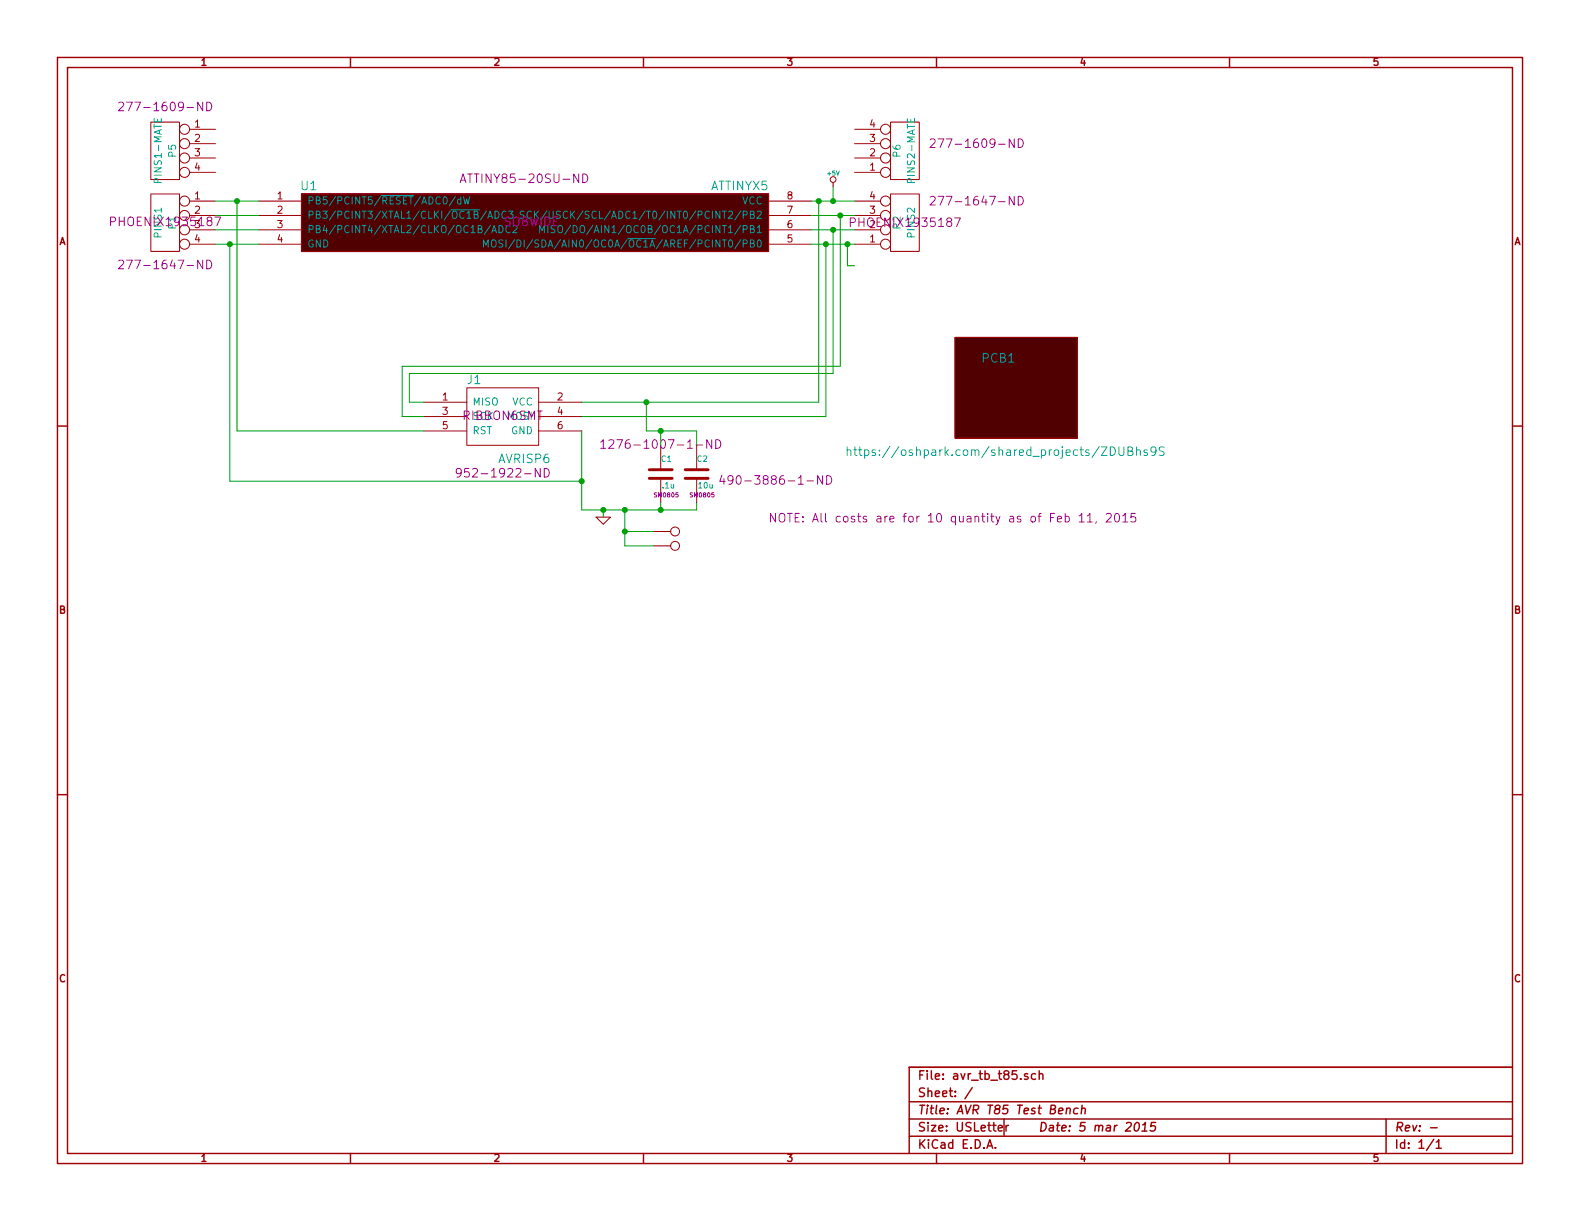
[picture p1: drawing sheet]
<svg xmlns="http://www.w3.org/2000/svg" width="279mm" height="216mm" viewBox="0 0 279 216" stroke-linecap="round" stroke-linejoin="round" font-family="sans-serif">
<g fill="none" stroke="#a00000" stroke-width=".25">
<path d="M10.2 10.2h259v195.5h-259zM11.9 11.9h255.6v192.1h-255.6zM62 10.2v1.7M113.8 10.2v1.7M165.6 10.2v1.7M217.4 10.2v1.7M10.2 75.3h1.7M267.5 75.3h1.7M10.2 140.5h1.7M267.5 140.5h1.7M160.8 194.8h106.7M160.8 197.9h106.7"/>
<path d="M171.9 192.3l-1.3 2M176.5 199.5l.8-.1-.1-.3-.4-.1-.3 .2 .1 .7h.6M177.5 197.9v3M177.9 199v1M178.3 199l-.2 .1-.2 .2M181.7 189.9l-.3-.1-.2 .3v.2l.5 .1v.4h-.5M183.1 189.9a.48 .48 0 0 0-.6 .1v.7l.2 .2 .4-.1M183.8 190v-.1a.36 .36 0 0 1 .6 .2v.8M183.8 189.3v1.6M188.6 196.1l.3-.2 .3 .1v1M188.6 195.9l-.1 1.1M190.7 196l-.2-.1a.52 .52 0 0 0-.6 .3v.6l.2 .2 .5-.1"/>
<path d="M191.3 196.1l.2-.2 .4 .1-.1 1M191.4 195.4l-.2 1.6M200.9 198.6l.3-.1a.88 .88 0 0 1-.3 1.5l-.3-.3a1.17 1.17 0 0 1 .3-1.1zM201.9 200h.9M202.1 198.9l.5-.4-.2 1.5M204.4 198.5h-.8l-.1 .7 .2-.1h.5l.1 .3-.1 .5-.2 .1-.6-.1M245.1 197.9v6.1M253 199.4h1.2M267.5 188.7h-106.7v15.3M62 204v1.7M113.8 204v1.7M160.8 200.9h106.7"/>
<path d="M165.6 204v1.7M174.5 203l.5-1.5 .5 1.5M174.7 202.6h.7M176 202.9v.1M217.4 204v1.7M253.5 201.4l-1.3 2M254 202l.4-.5v1.5M254 203h.9"/>
</g>
<g fill="#500000" stroke="#500000" stroke-width=".25">
<path d="M53.3 34.3h82.6v10.2h-82.6z"/>
<path d="M168.9 59.7h21.6v17.8h-21.6z"/>
</g>
<g fill="none" stroke="#a00000" stroke-width=".18">
<path d="M26.7 34.3h5v10.2h-5zM26.7 21.6h5v10.2h-5zM33.5 35.6h4.6M33.5 38.1h4.6M33.5 22.9h4.6M33.5 25.4h4.6M33.5 27.9h4.6M33.5 30.5h4.6M45.7 35.6h7.6M45.7 38.1h7.6M53.3 34.3h82.6v10.2h-82.6zM135.9 35.6h7.6"/>
<path d="M135.9 38.1h7.6M147.3 32.3v.7M151.1 35.6h4.6M151.1 38.1h4.6M151.1 22.9h4.6M151.1 25.4h4.6M151.1 27.9h4.6M151.1 30.5h4.6M157.5 34.3h5.1v10.2h-5.1zM157.5 21.6h5.1v10.2h-5.1zM33.5 40.6h4.6M33.5 43.2h4.6"/>
<path d="M45.7 40.6h7.6M45.7 43.2h7.6M135.9 40.6h7.6M135.9 43.2h7.6M151.1 40.6h4.6M151.1 43.2h4.6M168.9 59.7h21.6v17.8h-21.6zM74.9 71.1h7.6M74.9 73.7h7.6M74.9 76.2h7.6M82.5 68.6h12.7v10.1h-12.7zM95.2 71.1h7.7"/>
<path d="M95.2 73.7h7.7M95.2 76.2h7.7M116.8 78.7v4.4M123.2 78.7v4.4M105.4 91.4h2.5l-1.2 1.3zM115.6 94h3M115.6 96.5h3M116.8 84.6v4.3M123.2 84.6v4.3"/>
<circle cx="32.6" cy="25.4" r=".89"/>
<circle cx="32.6" cy="30.5" r=".89"/>
<circle cx="32.6" cy="27.9" r=".89"/>
<circle cx="32.6" cy="22.9" r=".89"/>
<circle cx="32.6" cy="38.1" r=".89"/>
<circle cx="32.6" cy="35.6" r=".89"/>
<circle cx="147.3" cy="31.8" r=".51"/>
<circle cx="156.6" cy="30.5" r=".89"/>
<circle cx="156.6" cy="22.9" r=".89"/>
<circle cx="156.6" cy="38.1" r=".89"/>
<circle cx="156.6" cy="35.6" r=".89"/>
<circle cx="156.6" cy="27.9" r=".89"/>
<circle cx="156.6" cy="25.4" r=".89"/>
<circle cx="32.6" cy="40.6" r=".89"/>
<circle cx="32.6" cy="43.2" r=".89"/>
<circle cx="156.6" cy="43.2" r=".89"/>
<circle cx="156.6" cy="40.6" r=".89"/>
<circle cx="119.4" cy="94" r=".79"/>
<circle cx="119.4" cy="96.5" r=".79"/>
</g>
<g fill="none" stroke="#00a0a0" stroke-width=".18">
<path d="M67.4 34.6h5.8M79.7 37.1h5.1M80.5 34.7l-1 1.7M81.5 35.3l-.4-.1-.2 .3 .1 .5h.5M81.5 34.8v1.3M82 34.8l.3 1.3 .2-.9 .3 .9 .3-1.3M86 37.3l-1.1 1.6M86.3 38.6l.4-1.3 .4 1.3M86.4 38.3h.6M86.7 39.8l-1.1 1.7M87.5 37.3a.64 .64 0 0 1 .7 .7 .64 .64 0 0 1-.7 .6zM88.2 39.9a.64 .64 0 0 1 .8 .6 .64 .64 0 0 1-.8 .6z"/>
<path d="M89.5 37.5a.5 .5 0 0 0-.6 0 .5 .5 0 0 0-.2 .6 .45 .45 0 0 0 .3 .5 .45 .45 0 0 0 .5-.1M89.9 37.3h.8l-.4 .5 .4 .1v.6l-.2 .1-.6-.1M92.7 37.4l-.5-.1-.2 .2 .1 .4 .5 .2 .1 .3-.2 .2h-.5M94 37.5a.5 .5 0 0 0-.7 0 .5 .5 0 0 0-.1 .6 .45 .45 0 0 0 .2 .5 .45 .45 0 0 0 .6-.1M94.5 37.3v1.3M95.2 37.3l-.7 .8M96.7 37.3l-1.1 1.6M96.9 39.9v1.2M97.1 37.3v1.1l.2 .2h.4l.1-.2v-1.1M98.1 40l-.4-.1-.2 .1v.4l.6 .3v.2l-.2 .2h-.5M100.9 39.8l-1.1 1.7M85.5 43.7v-1.3l.4 .9 .4-.9v1.3"/>
<path d="M86.9 42.6l.3-.2a.45 .45 0 0 1 .5 .4v.5l-.1 .3h-.5a1.02 1.02 0 0 1-.2-1zM87 41.1l.4-1.2 .4 1.2M87.1 40.8h.6M88.9 42.5l-.5-.1-.1 .1v.5l.6 .2v.3l-.2 .2-.5-.1M89.5 42.4v1.3M90.2 40a.5 .5 0 0 0-.6 0 .5 .5 0 0 0-.1 .6 .45 .45 0 0 0 .2 .5 .45 .45 0 0 0 .5-.1M90.7 40l.5-.1 .2 .4-.7 .8h.7M91 42.4l-1.1 1.6M91.4 42.4a.64 .64 0 0 1 .7 .7 .64 .64 0 0 1-.7 .6zM95.4 41.1v-1.2l.5 .9 .4-.9v1.2M98.7 40.1l.2-.2a.45 .45 0 0 1 .6 .4v.4l-.2 .4h-.5a1.02 1.02 0 0 1-.1-1zM111 42.2h4.9"/>
<path d="M149.8 79.7l.1-.1a.36 .36 0 0 1 .6 .2v.7M149.8 79v1.5M151 79.5h.6M151.2 79v1.3l.4 .2M151.8 79.5h.6M152 79v1.3l.4 .2M199.5 79.8l.6-.1 .2-.2-.2-.4-.6-.1v1.5h.6l.3-.2a.41 .41 0 0 0-.4-.5M201 79.7l.1-.1a.36 .36 0 0 1 .6 .2v.7M201 79v1.5M202.9 79.6l-.4-.1-.2 .3 .1 .2 .5 .1v.4h-.6M204.4 79.7l-.3 .3-.4-.1-.2-.2 .1-.5a.48 .48 0 0 1 .7 0 1.16 1.16 0 0 1-.2 1.3h-.4M205.9 79.1a.62 .62 0 0 0-.8 .1v.4l.7 .4v.4a.68 .68 0 0 1-.8 .1"/>
</g>
<g fill="none" stroke="#a000a0" stroke-width=".18">
<path d="M21 18.2l.2-.1h.4l.2 .1 .1 .3-.1 .2-.9 .9h1M36.6 18.1a.77 .77 0 0 1 .8 .7 .77 .77 0 0 1-.8 .8zM19.6 39.2l.7-.1 .1-.2v-.4l-.3-.1h-.5v1.5M38 38.4h1l-.6 1.5M81.4 32.3l.5-1.5 .5 1.5M81.5 31.9h.7M103 30.8a.77 .77 0 0 1 .9 .7 .77 .77 0 0 1-.9 .8zM150.4 39.3h.7l.2-.3-.1-.3-.2-.2h-.6v1.6M164.5 34.9l.2-.2h.4l.2 .2 .1 .3-.1 .2-.9 .8h1M164.5 24.7l.2-.1h.4l.2 .1 .1 .3-.1 .2-.9 .9h1M168.8 38.5h1l-.6 1.6M180.1 34.7a.77 .77 0 0 1 .9 .8 .77 .77 0 0 1-.9 .7z"/>
<path d="M180.1 24.6a.77 .77 0 0 1 .9 .7 .77 .77 0 0 1-.9 .8zM21 46.2l.2-.2h.4l.2 .2 .1 .2-.1 .3-.9 .8h1M36.6 46a.77 .77 0 0 1 .8 .8 .77 .77 0 0 1-.8 .7zM106.2 78.2l.5-.5v1.6M106.2 79.3h.9M107.7 77.9l.2-.2h.4l.2 .2 .1 .3-.1 .2-.9 .9h1M125.9 77.7v1.6l-.9-1.6v1.6M126.6 77.7a.77 .77 0 0 1 .9 .8 .77 .77 0 0 1-.9 .8zM81.6 83.5l-.3 .3-.5-.1-.1-.2v-.5a.48 .48 0 0 1 .8 0 1.16 1.16 0 0 1-.2 1.3l-.5 .1M96.2 82.8a.77 .77 0 0 1 .9 .8 .77 .77 0 0 1-.9 .8zM127.7 84l-.4 1.1h.9M128 84.6v1"/>
<path d="M129.6 84.8l-.3 .2h-.4l-.2-.2 .1-.5a.48 .48 0 0 1 .7 0 1.16 1.16 0 0 1-.2 1.2l-.4 .1M145.5 84.1v1.5l-.9-1.5v1.5M146.2 84.1a.77 .77 0 0 1 .9 .8 .77 .77 0 0 1-.9 .7zM187 91.8l.7-.1v-.3l-.5-.1-.2 .2 .1 .7h.6M188.4 91.4a.48 .48 0 0 1 .6 0v.8l-.2 .1-.4-.1M188.4 90.8v1.5M190.8 91.2l.5-.4v1.5M190.8 92.3h.9M192.3 91.2l.4-.4v1.5M192.3 92.3h.9M193.9 92.2l-.2 .3M195.6 90.9l.3-.1h.3l.2 .1 .1 .3-.1 .2-.8 .9h.9"/>
<path d="M197.2 90.9l.3-.1a.86 .86 0 0 1 .5 .7 .86 .86 0 0 1-.4 .8 .81 .81 0 0 1-.4-1.4zM198.5 91.2l.5-.4v1.5M198.5 92.3h.9M200.8 90.8h-.7l-.1 .7 .2-.1h.5l.2 .3-.1 .5-.2 .1-.6-.1"/>
</g>
<g fill="none" stroke="#00a000" stroke-width=".18">
<path d="M38.1 35.6h7.6M38.1 38.1h7.6M41.9 35.6v40.6h33M143.5 35.6h7.6M143.5 38.1h7.6M144.8 35.6v35.5h-41.9M147.3 33v2.6M148.6 38.1v26.7h-77.5v8.9h3.8M38.1 40.6h7.6M38.1 43.2h7.6M40.6 43.2v41.9h62.3M143.5 40.6h7.6"/>
<path d="M143.5 43.2h7.6M146 43.2v30.5h-43.1M147.3 40.6v25.4h-74.9v5.1h2.5M149.9 43.2v3.8h1.2M102.9 76.2v14h20.3v-1.3M114.3 71.1v5.1h8.9v2.5M116.8 76.2v2.5M106.7 90.2v1.2M110.5 90.2v6.3h5.1M110.5 94h5.1M116.8 88.9v1.3"/>
</g>
<g fill="#00a000" stroke="#00a000" stroke-width=".25">
<circle cx="144.8" cy="35.6" r=".41"/>
<circle cx="146" cy="43.2" r=".41"/>
<circle cx="147.3" cy="40.6" r=".41"/>
<circle cx="148.6" cy="38.1" r=".41"/>
<circle cx="41.9" cy="35.6" r=".41"/>
<circle cx="40.6" cy="43.2" r=".41"/>
<circle cx="147.3" cy="35.6" r=".41"/>
<circle cx="149.9" cy="43.2" r=".41"/>
<circle cx="102.9" cy="85.1" r=".41"/>
<circle cx="116.8" cy="90.2" r=".41"/>
<circle cx="114.3" cy="71.1" r=".41"/>
<circle cx="116.8" cy="76.2" r=".41"/>
<circle cx="106.7" cy="90.2" r=".41"/>
<circle cx="110.5" cy="90.2" r=".41"/>
<circle cx="110.5" cy="94" r=".41"/>
</g>
<path d="M114.8 84.6h4.1M114.8 83.1h4.1M121.2 84.6h4M121.2 83.1h4" fill="none" stroke="#a00000" stroke-width=".51"/>
<g font-size="2.1" fill="#a000a0">
<text x="22.8" y="19.7">277-1609-ND</text>
<text x="166.3" y="26.2">277-1609-ND</text>
<text x="82.8" y="32.4">ATTINY85-20SU-ND</text>
<text x="20.3" y="40.1">PHOENIX1935187</text>
<text x="89.1" y="40.1">SO8WIDE</text>
<text x="151.1" y="40.2">PHOENIX1935187</text>
<text x="166.3" y="36.4">277-1647-ND</text>
<text x="22.8" y="47.7">277-1647-ND</text>
<text x="81.9" y="74.3">RIBBON6SMT</text>
<text x="108.9" y="79.4">1276-1007-1-ND</text>
<text x="82.5" y="84.5">952-1922-ND</text>
<text x="129.8" y="85.8">490-3886-1-ND</text>
<text x="135.9" y="92.5">NOTE: All costs are for 10 quantity as of Feb 11, 2015</text>
</g>
<g font-size="2.1" fill="#00a0a0">
<text x="53.3" y="33.7">U1</text>
<text x="125.7" y="33.7">ATTINYX5</text>
<text x="173.7" y="64.2">PCB1</text>
<text x="82.7" y="68">J1</text>
<text x="88.2" y="82">AVRISP6</text>
<text x="153.4" y="80.7">https://oshpark.com/shared_projects/ZDUBhs9S</text>
</g>
<g font-size="2.1" fill="#a00000">
<text x="162.3" y="191">File: avr_tb_t85.sch</text>
<text x="162.3" y="197.1">Title: AVR T85 Test Bench</text>
<text x="162.3" y="194.1">Sheet: /</text>
<text x="162.3" y="203.2">KiCad E.D.A.</text>
<text x="162.3" y="200.2">Size: USLetter</text>
<text x="183.6" y="200.2">Date: 5 mar 2015</text>
<text x="246.6" y="200.2">Rev: -</text>
<text x="246.6" y="203.2">Id: 1/1</text>
</g>
<g font-size="1.8" fill="#a00000">
<text x="35.6" y="11.7">1</text>
<text x="87.4" y="11.7">2</text>
<text x="139.2" y="11.7">3</text>
<text x="191" y="11.7">4</text>
<text x="242.8" y="11.7">5</text>
<text x="34.4" y="22.6">1</text>
<text x="153.8" y="22.6">4</text>
<text x="34.4" y="25.1">2</text>
<text x="34.4" y="27.7">3</text>
<text x="153.8" y="27.7">2</text>
<text x="153.8" y="25.1">3</text>
<text x="34.4" y="35.3">1</text>
<text x="34.4" y="30.2">4</text>
<text x="49" y="35.3">1</text>
<text x="139.2" y="35.3">8</text>
<text x="153.8" y="35.3">4</text>
<text x="153.8" y="30.2">1</text>
<text x="34.4" y="37.8">2</text>
<text x="34.4" y="40.4">3</text>
<text x="49" y="37.8">2</text>
<text x="49" y="40.4">3</text>
<text x="139.2" y="40.4">6</text>
<text x="139.2" y="37.8">7</text>
<text x="153.8" y="37.8">3</text>
<text x="10.4" y="43.4">A</text>
<text x="34.4" y="42.9">4</text>
<text x="49" y="42.9">4</text>
<text x="139.2" y="42.9">5</text>
<text x="153.8" y="42.9">1</text>
<text x="267.7" y="43.4">A</text>
<text x="78.3" y="70.9">1</text>
<text x="98.6" y="70.9">2</text>
<text x="78.3" y="73.4">3</text>
<text x="78.3" y="75.9">5</text>
<text x="98.6" y="73.4">4</text>
<text x="98.6" y="75.9">6</text>
<text x="10.4" y="108.6">B</text>
<text x="267.7" y="108.6">B</text>
<text x="10.4" y="173.7">C</text>
<text x="267.7" y="173.7">C</text>
<text x="35.6" y="205.5">1</text>
<text x="87.4" y="205.5">2</text>
<text x="139.2" y="205.5">3</text>
<text x="191" y="205.5">4</text>
<text x="242.8" y="205.5">5</text>
</g>
<g font-size="1.8" fill="#00a0a0">
<text x="31.2" y="27.7" transform="rotate(-90 31.2 27.7)">P5</text>
<text x="159.3" y="27.7" transform="rotate(-90 159.3 27.7)">P6</text>
<text x="28.7" y="32" transform="rotate(-90 28.7 32)">PINS1-MATE</text>
<text x="161.8" y="32" transform="rotate(-90 161.8 32)">PINS2-MATE</text>
<text x="54.4" y="36.2">PB5/PCINT5/RESET/ADC0/dW</text>
<text x="54.4" y="38.7">PB3/PCINT3/XTAL1/CLKI/OC1B/ADC3</text>
<text x="54.4" y="41.3">PB4/PCINT4/XTAL2/CLKO/OC1B/ADC2</text>
<text x="98.7" y="38.7">SCK/USCK/SCL/ADC1/T0/INT0/PCINT2/PB2</text>
<text x="101.2" y="41.3">MISO/DO/AIN1/OC0B/OC1A/PCINT1/PB1</text>
<text x="131.1" y="36.2">VCC</text>
<text x="54.4" y="43.8">GND</text>
<text x="92.5" y="43.8">MOSI/DI/SDA/AIN0/OC0A/OC1A/AREF/PCINT0/PB0</text>
<text x="83.6" y="71.8">MISO</text>
<text x="90.5" y="71.8">VCC</text>
<text x="83.6" y="76.8">RST</text>
<text x="90.3" y="76.8">GND</text>
</g>
<g font-size="1.8" fill="#a000a0">
<text x="28.7" y="41.9" transform="rotate(-90 28.7 41.9)">PINS1</text>
<text x="31.2" y="40.4" transform="rotate(-90 31.2 40.4)">P1</text>
<text x="153.8" y="40.4">2</text>
<text x="159.3" y="40.4" transform="rotate(-90 159.3 40.4)">P2</text>
<text x="161.8" y="41.9" transform="rotate(-90 161.8 41.9)">PINS2</text>
<text x="83.6" y="74.3">SCK</text>
<text x="89.7" y="74.3">MOSI</text>
</g>
<g font-size="1.4" fill="#00a0a0">
<text x="116.9" y="81.7">C1</text>
<text x="123.3" y="81.7">C2</text>
<text x="117.1" y="86.4">.1u</text>
<text x="123.5" y="86.4">10u</text>
</g>
<text font-size="1.1" fill="#00a0a0" x="146.4" y="31.1">+5V</text>
<g font-size="1.1" fill="#a000a0">
<text x="115.8" y="88">SM0805</text>
<text x="122.2" y="88">SM0805</text>
</g>
</svg>
